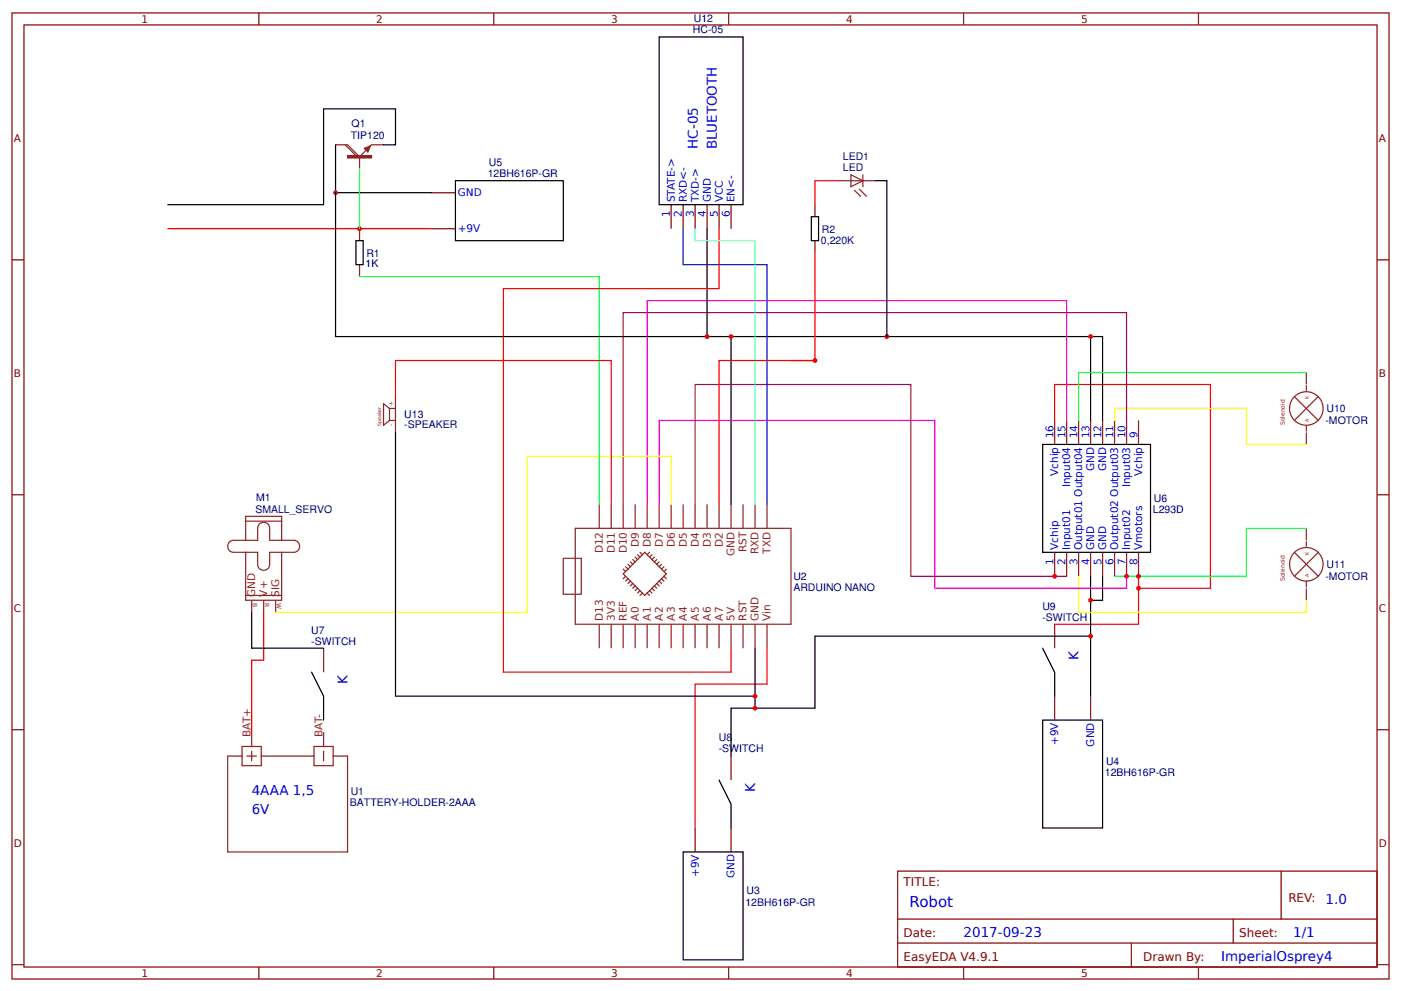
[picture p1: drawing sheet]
<svg xmlns="http://www.w3.org/2000/svg" width="312mm" height="221mm" viewBox="0 0 312 221" stroke-linecap="round" stroke-linejoin="round" font-family="sans-serif">
<g fill="none" stroke="#800" stroke-width=".27">
<path d="M2.7 2.9h306.4v214.9h-306.4zM5.3 5.5h301.1v209.7h-301.1zM57.6 2.9v2.6M109.9 2.9v2.6M162.2 2.9v2.6M214.4 2.9v2.6M266.7 2.9v2.6M2.7 57.8h2.6M96 50.9h5.3M96 42.9h5.3M306.4 57.8h2.7M234.7 93.6v5.3"/>
<path d="M237.4 93.6v5.3M240 93.6v5.3M242.7 93.6v5.3M245.4 93.6v5.3M248 93.6v5.3M250.7 93.6v5.3M253.4 93.6v5.3M2.7 110.1h2.6M306.4 110.1h2.7M234.7 122.9v5.3M234.7 138.9v5.3M237.4 122.9v5.3"/>
<path d="M240 122.9v5.3M242.7 122.9v5.3M245.4 122.9v5.3M248 122.9v5.3M250.7 122.9v5.3M253.4 122.9v5.3M72 144.2v5.4M234.7 154.9v5.3M242.7 154.9v5.3M2.7 162.4h2.6M162.7 168.2v5.4M306.4 162.4h2.7"/>
<path d="M154.7 184.2v5.4M162.7 184.2v5.4M199.8 193.8h106.6v21.4h-106.6zM285.1 193.8v10.7M2.7 214.6h2.6M57.6 215.2v2.6M109.9 215.2v2.6M162.2 215.2v2.6M199.8 204.5h106.6M199.8 209.8h106.6M214.4 215.2v2.6M251.8 209.8v5.4"/>
<path d="M266.7 215.2v2.6M274.4 204.5v5.3M306.4 214.6h2.7"/>
</g>
<g fill="none" stroke="#8d2323" stroke-width=".27">
<path d="M54.7 116h8M128 117.6h48v21.3h-48zM133.3 112.2v5.4M136 112.2v5.4M138.7 112.2v5.4M141.4 112.2v5.4M144 112.2v5.4M146.7 112.2v5.4M149.4 112.2v5.4M152 112.2v5.4M154.7 112.2v5.4M157.4 112.2v5.4"/>
<path d="M160 112.2v5.4M162.7 112.2v5.4M165.4 112.2v5.4M168 112.2v5.4M170.7 112.2v5.4M51 120.6l.4-.3 .6-.1h5.3v-2.6a1.33 1.33 0 0 1 1.4-1.4 1.33 1.33 0 0 1 1.3 1.4v2.6h5.3a1.33 1.33 0 0 1 1.4 1.4 1.33 1.33 0 0 1-1.4 1.3h-5.3v2.7a1.33 1.33 0 0 1-1.3 1.3 1.33 1.33 0 0 1-1.4-1.3v-2.7h-5.3a1.35 1.35 0 0 1-1.2-.8 1.35 1.35 0 0 1 .2-1.5zM54.7 120.2v-5.3h8v5.3M54.7 122.9v10.7h8v-10.7M54.7 132.5h8M56 133.6v2.6M58.7 133.6v2.6M61.3 133.6v2.6"/>
<path d="M125.3 124.2h4v8h-4zM133.3 138.9v5.3M136 138.9v5.3M138.7 138.9v5.3M138.7 126.6l.5 .6M139.2 128.2l-.5 .6M139.2 126.1l.6 .5M139.8 128.8l-.6 .5M139.8 125.6l.5 .5M140.3 129.3l-.5 .5M140.3 125l.5 .6M140.8 129.8l-.5 .6"/>
<path d="M140.8 124.5l.6 .5M141.4 138.9v5.3M141.4 130.4l-.6 .5M141.4 124l.5 .5M141.9 130.9l-3.2-3.2 4.8-4.8 4.8 4.8-4.8 4.8-1.1-1.1M141.9 130.9l.5 .5M141.9 130.9l-.5 .5M141.9 123.4l.5 .6M142.4 131.4l-.5 .6M142.4 122.9l.6 .5M143 132l-.6 .5M144 138.9v5.3"/>
<path d="M144 132l.6 .5M144.6 122.9l-.6 .5M144.6 131.4l.5 .6M145.1 123.4l-.5 .6M145.1 130.9l.5 .5M145.6 124l-.5 .5M145.6 130.4l.6 .5M146.2 124.5l-.6 .5M146.2 129.8l.5 .6M146.7 138.9v5.3M146.7 125l-.5 .6M146.7 129.3l.5 .5"/>
<path d="M147.2 125.6l-.5 .5M147.2 128.8l.6 .5M147.8 126.1l-.6 .5M147.8 128.2l.5 .6M148.3 126.6l-.5 .6M149.4 138.9v5.3M152 138.9v5.3M154.7 138.9v5.3M157.4 138.9v5.3M160 138.9v5.3M162.7 138.9v5.3M165.4 138.9v5.3"/>
<path d="M168 138.9v5.3M170.7 138.9v5.3M53.9 168.2h-3.2v21.4h26.6v-21.4h-3.2M53.9 166.1h4.2v4.3h-4.2zM54.9 168.2h2.2M56 162.9v3.2M56 167.2v2.1M58.1 168.2h11.8M69.9 166.1h4.2v4.3h-4.2zM72 162.9v3.2M72 167.2v2.1"/>
</g>
<path d="M234.7 93.6v-8h34.7v45.3h-16M58.7 136.2v10.7h-2.7v16M253.4 128.2v10.7h-18.7M170.7 144.2v8h-16v32" fill="none" stroke="#f00" stroke-width=".27"/>
<path d="M101.3 40.2h24v13.4h-24zM232 98.9h24v24h-24zM69.3 149.6l2.7 5.3v5.3M168 144.2v13.4h-5.3v10.6M232 144.2l2.7 5.4v5.3M160 173.6l2.7 5.3v5.3M232 160.2h13.4v24h-13.4zM152 189.6h13.4v24h-13.4z" fill="none" stroke="#000" stroke-width=".27"/>
<circle cx="253.4" cy="130.9" r=".53" fill="#c00"/>
<path d="M242.7 74.9h2.7v18.7M242.7 93.6v-18.7h-80v37.3" fill="none" stroke="#000" stroke-width=".27"/>
<circle cx="242.7" cy="74.9" r=".53" fill="#c00"/>
<g fill="none" stroke="#8d2323" stroke-width=".27">
<path d="M288 88.2l5.4 5.4M290.7 82.9v2.7M290.7 85.8v1.1M290.7 94.6v1.4M290.7 96.2v2.7M293.4 88.2l-5.4 5.4M290.7 117.6v2.6M288 122.9l5.4 5.3M290.7 120.5v1.1M290.7 129.3v1.3M290.7 130.9v2.7M293.4 122.9l-5.4 5.3"/>
<circle cx="290.7" cy="90.9" r="3.7"/>
<circle cx="290.7" cy="125.6" r="3.7"/>
</g>
<path d="M242.7 128.2v26.7M245.4 128.2v5.4h-2.7" fill="none" stroke="#000" stroke-width=".27"/>
<circle cx="242.7" cy="133.6" r=".53" fill="#c00"/>
<path d="M290.7 82.9h-50.7v10.7M290.7 117.6h-13.3v10.6h-29.4" fill="none" stroke="#0f0" stroke-width=".27"/>
<g fill="#c00">
<circle cx="253.4" cy="128.2" r=".53"/>
<circle cx="250.7" cy="128.2" r=".53"/>
</g>
<path d="M248 93.6v-2.7h29.4v8h13.3M240 128.2v8h50.7v-2.6" fill="none" stroke="#ff0" stroke-width=".27"/>
<path d="M242.7 141.6h-61.3v16h-13.4" fill="none" stroke="#000" stroke-width=".27"/>
<g fill="#c00">
<circle cx="168" cy="157.6" r=".53"/>
<circle cx="242.7" cy="141.6" r=".53"/>
</g>
<path d="M237.4 93.6v-26.7h-93.4v45.3M146.7 112.2v-18.6h61.3v37.3h42.7v-2.7" fill="none" stroke="#f0f" stroke-width=".27"/>
<path d="M250.7 93.6v-24h-112v42.6M154.7 112.2v-26.6h48v42.6h34.7" fill="none" stroke="#906" stroke-width=".27"/>
<circle cx="234.7" cy="128.2" r=".53" fill="#c00"/>
<path d="M149.4 112.2v-10.6h-32.1v34.6h-56" fill="none" stroke="#ff0" stroke-width=".27"/>
<path d="M74.7 32.2v10.7h21.3M85.3 32.2h2.7v-8h-16v21.4h-34.7M79.2 53.6h1.6v5.3h-1.6zM56 136.2v8h16" fill="none" stroke="#000" stroke-width=".27"/>
<path d="M74.7 32.2h2.6l2.7 2.7M76.8 32.2l2.7 2.7M80 34.9v2.7M81.1 33l1.3-.5-.5 1.3zM82.1 32.8l-2.1 2.1M82.1 32.8l-.8 .2 .6 .6M82.1 32.8l-.2 .5-.3-.3M82.4 32.5l-.3 .3M85.3 32.2h-2.6l-.3 .3" fill="none" stroke="#8d2323" stroke-width=".27"/>
<path d="M77.3 34.6h5.4v.6h-5.4z" fill="#8d2323" stroke="#8d2323" stroke-width=".27"/>
<path d="M37.3 50.9h58.7" fill="none" stroke="#f00" stroke-width=".27"/>
<path d="M80 50.9v2.7M80 58.9v2.7" fill="none" stroke="#800" stroke-width=".27"/>
<path d="M80 61.6h53.3v50.6" fill="none" stroke="#0f0" stroke-width=".27"/>
<circle cx="80" cy="50.9" r=".53" fill="#c00"/>
<path d="M80 37.6v13.3" fill="none" stroke="#0f0" stroke-width=".27"/>
<path d="M149.4 45.6v5.3M152 45.6v5.3M154.7 45.6v5.3M157.4 45.6v5.3M160 45.6v5.3M162.7 45.6v5.3" fill="none" stroke="#800" stroke-width=".27"/>
<path d="M146.7 8.2h18.7v37.4h-18.7zM157.4 50.9v24" fill="none" stroke="#000" stroke-width=".27"/>
<path d="M160 50.9v13.3h-48v85.4h50.7v-5.4" fill="none" stroke="#f00" stroke-width=".27"/>
<path d="M152 50.9v8h18.7v53.3" fill="none" stroke="#009" stroke-width=".27"/>
<path d="M154.7 50.9v2.7h13.3v58.6" fill="none" stroke="#0ff" stroke-width=".27"/>
<circle cx="74.7" cy="42.9" r=".53" fill="#c00"/>
<path d="M74.7 42.9v32h88" fill="none" stroke="#000" stroke-width=".27"/>
<g fill="#c00">
<circle cx="162.7" cy="74.9" r=".53"/>
<circle cx="157.4" cy="74.9" r=".53"/>
</g>
<path d="M86.7 93.6h1.3M86.7 90.9h1.3M86.7 90.9v2.7M86.7 90.9l-1.4-1.1v4.8l1.4-1M88 88.2v8" fill="none" stroke="#8d2323" stroke-width=".27"/>
<path d="M88 96.2v58.7h80" fill="none" stroke="#000" stroke-width=".27"/>
<circle cx="168" cy="154.9" r=".53" fill="#c00"/>
<path d="M181.4 56.2v24M88 88.2v-8h48v32M176 80.2h5.4h-21.4v32" fill="none" stroke="#f00" stroke-width=".27"/>
<path d="M181.4 45.6v2.6M181.4 53.6v2.6" fill="none" stroke="#800" stroke-width=".27"/>
<path d="M180.6 48.2h1.6v5.4h-1.6z" fill="none" stroke="#000" stroke-width=".27"/>
<g fill="#c00">
<circle cx="181.4" cy="80.2" r=".53"/>
<circle cx="197.4" cy="74.9" r=".53"/>
</g>
<path d="M194.7 40.2h2.7v34.7" fill="none" stroke="#000" stroke-width=".27"/>
<path d="M189.4 38.9l2.6 1.3-2.6 1.4zM192 38.9v2.7M186.7 40.2h8M190.2 42.4l1.3 1.3M191.2 42.1l1.6 1.6" fill="none" stroke="#8d2323" stroke-width=".27"/>
<path d="M186.7 40.2h-5.3v5.4" fill="none" stroke="#f00" stroke-width=".27"/>
<text font-size="3.3" fill="#00f" x="202.4" y="201.8">Robot</text>
<g font-size="3" fill="#00f">
<text x="155.3" y="33.1" transform="rotate(-90 155.3 33.1)">HC-05</text>
<text x="159.5" y="33.1" transform="rotate(-90 159.5 33.1)">BLUETOOTH</text>
<text x="240" y="146.9" transform="rotate(-90 240 146.9)">K</text>
<text x="77.3" y="152.2" transform="rotate(-90 77.3 152.2)">K</text>
<text x="56" y="176.9">4AAA 1,5</text>
<text x="168" y="176.2" transform="rotate(-90 168 176.2)">K</text>
<text x="56" y="181.2">6V</text>
<text x="295" y="201">1.0</text>
<text x="214.4" y="208.5">2017-09-23</text>
<text x="287.8" y="208.5">1/1</text>
<text x="271.8" y="213.8">ImperialOsprey4</text>
</g>
<g font-size="2.7" fill="#800">
<text x="201.1" y="197">TITLE:</text>
<text x="286.7" y="200.8">REV:</text>
<text x="201.1" y="208.5">Date:</text>
<text x="275.8" y="208.5">Sheet:</text>
<text x="201.1" y="213.8">EasyEDA V4.9.1</text>
<text x="254.4" y="213.8">Drawn By:</text>
</g>
<g font-size="2.3" fill="#800">
<text x="31.5" y="5.1">1</text>
<text x="83.7" y="5.1">2</text>
<text x="136" y="5.1">3</text>
<text x="188.3" y="5.1">4</text>
<text x="240.6" y="5.1">5</text>
<text x="3.1" y="31.7">A</text>
<text x="306.8" y="31.7">A</text>
<text x="3.1" y="84">B</text>
<text x="306.8" y="84">B</text>
<text x="3.1" y="136.2">C</text>
<text x="306.8" y="136.2">C</text>
<text x="3.1" y="188.5">D</text>
<text x="306.8" y="188.5">D</text>
<text x="31.5" y="217.4">1</text>
<text x="83.7" y="217.4">2</text>
<text x="136" y="217.4">3</text>
<text x="188.3" y="217.4">4</text>
<text x="240.6" y="217.4">5</text>
</g>
<g font-size="2.3" fill="#000080">
<text x="154.4" y="5">U12</text>
<text x="154.2" y="7.4">HC-05</text>
<text x="78.2" y="28.3">Q1</text>
<text x="78.1" y="30.9">TIP120</text>
<text x="187.6" y="35.7">LED1</text>
<text x="108.5" y="39.4">12BH616P-GR</text>
<text x="108.8" y="36.9">U5</text>
<text x="187.6" y="38.1">LED</text>
<text x="182.9" y="51.7">R2</text>
<text x="81.3" y="59.5">1K</text>
<text x="81.5" y="57.1">R1</text>
<text x="182.7" y="54.2">0,220K</text>
<text x="90" y="95.3">-SPEAKER</text>
<text x="90" y="93.1">U13</text>
<text x="295" y="94.3">-MOTOR</text>
<text x="295.2" y="91.7">U10</text>
<text x="57" y="111.6">M1</text>
<text x="256.8" y="111.8">U6</text>
<text x="56.8" y="114.1">SMALL_SERVO</text>
<text x="256.6" y="114.2">L293D</text>
<text x="176.6" y="131.5">ARDUINO NANO</text>
<text x="176.6" y="129.1">U2</text>
<text x="295" y="128.9">-MOTOR</text>
<text x="295.2" y="126.4">U11</text>
<text x="232" y="135.6">U9</text>
<text x="69.3" y="143.4">-SWITCH</text>
<text x="69.3" y="141">U7</text>
<text x="232" y="138.1">-SWITCH</text>
<text x="160" y="167.4">-SWITCH</text>
<text x="160" y="165">U8</text>
<text x="245.9" y="172.7">12BH616P-GR</text>
<text x="246.1" y="170.1">U4</text>
<text x="77.9" y="179.3">BATTERY-HOLDER-2AAA</text>
<text x="78" y="176.8">U1</text>
<text x="165.9" y="201.6">12BH616P-GR</text>
<text x="166.1" y="199">U3</text>
</g>
<g font-size="2.3" fill="#00f">
<text x="101.9" y="43.7">GND</text>
<text x="150.2" y="45" transform="rotate(-90 150.2 45)">STATE-&gt;</text>
<text x="152.8" y="45" transform="rotate(-90 152.8 45)">RXD&lt;-</text>
<text x="155.5" y="45" transform="rotate(-90 155.5 45)">TXD-&gt;</text>
<text x="158.2" y="45" transform="rotate(-90 158.2 45)">GND</text>
<text x="160.8" y="45" transform="rotate(-90 160.8 45)">VCC</text>
<text x="163.5" y="45" transform="rotate(-90 163.5 45)">EN&lt;-</text>
<text x="101.9" y="51.7">+9V</text>
<text x="149.1" y="48.4" transform="rotate(-90 149.1 48.4)">1</text>
<text x="151.8" y="48.4" transform="rotate(-90 151.8 48.4)">2</text>
<text x="154.4" y="48.4" transform="rotate(-90 154.4 48.4)">3</text>
<text x="157.1" y="48.4" transform="rotate(-90 157.1 48.4)">4</text>
<text x="159.8" y="48.4" transform="rotate(-90 159.8 48.4)">5</text>
<text x="162.4" y="48.4" transform="rotate(-90 162.4 48.4)">6</text>
<text x="234.4" y="97.6" transform="rotate(-90 234.4 97.6)">16</text>
<text x="237.1" y="97.6" transform="rotate(-90 237.1 97.6)">15</text>
<text x="239.8" y="97.6" transform="rotate(-90 239.8 97.6)">14</text>
<text x="242.4" y="97.6" transform="rotate(-90 242.4 97.6)">13</text>
<text x="245.1" y="97.6" transform="rotate(-90 245.1 97.6)">12</text>
<text x="247.8" y="97.6" transform="rotate(-90 247.8 97.6)">11</text>
<text x="250.4" y="97.6" transform="rotate(-90 250.4 97.6)">10</text>
<text x="253.1" y="97.6" transform="rotate(-90 253.1 97.6)">9</text>
<text x="235.5" y="105.9" transform="rotate(-90 235.5 105.9)">Vchip</text>
<text x="243.5" y="104.8" transform="rotate(-90 243.5 104.8)">GND</text>
<text x="246.2" y="104.8" transform="rotate(-90 246.2 104.8)">GND</text>
<text x="254.2" y="105.9" transform="rotate(-90 254.2 105.9)">Vchip</text>
<text x="238.2" y="108.4" transform="rotate(-90 238.2 108.4)">Input04</text>
<text x="251.5" y="108.4" transform="rotate(-90 251.5 108.4)">Input03</text>
<text x="234.4" y="125.7" transform="rotate(-90 234.4 125.7)">1</text>
<text x="235.5" y="122.4" transform="rotate(-90 235.5 122.4)">Vchip</text>
<text x="237.1" y="125.7" transform="rotate(-90 237.1 125.7)">2</text>
<text x="238.2" y="122.4" transform="rotate(-90 238.2 122.4)">Input01</text>
<text x="239.8" y="125.7" transform="rotate(-90 239.8 125.7)">3</text>
<text x="240.8" y="122.4" transform="rotate(-90 240.8 122.4)">Output01 Output04</text>
<text x="242.4" y="125.7" transform="rotate(-90 242.4 125.7)">4</text>
<text x="243.5" y="122.4" transform="rotate(-90 243.5 122.4)">GND</text>
<text x="245.1" y="125.7" transform="rotate(-90 245.1 125.7)">5</text>
<text x="246.2" y="122.4" transform="rotate(-90 246.2 122.4)">GND</text>
<text x="247.8" y="125.7" transform="rotate(-90 247.8 125.7)">6</text>
<text x="248.8" y="122.4" transform="rotate(-90 248.8 122.4)">Output02 Output03</text>
<text x="250.4" y="125.7" transform="rotate(-90 250.4 125.7)">7</text>
<text x="251.5" y="122.4" transform="rotate(-90 251.5 122.4)">Input02</text>
<text x="253.1" y="125.7" transform="rotate(-90 253.1 125.7)">8</text>
<text x="254.2" y="122.4" transform="rotate(-90 254.2 122.4)">Vmotors</text>
<text x="235.5" y="165.8" transform="rotate(-90 235.5 165.8)">+9V</text>
<text x="243.5" y="166.1" transform="rotate(-90 243.5 166.1)">GND</text>
<text x="155.5" y="195.1" transform="rotate(-90 155.5 195.1)">+9V</text>
<text x="163.5" y="195.5" transform="rotate(-90 163.5 195.5)">GND</text>
</g>
<g font-size="2.3" fill="#8d2323">
<text x="134.2" y="123.1" transform="rotate(-90 134.2 123.1)">D12</text>
<text x="136.8" y="123.1" transform="rotate(-90 136.8 123.1)">D11</text>
<text x="139.5" y="123.1" transform="rotate(-90 139.5 123.1)">D10</text>
<text x="142.2" y="121.6" transform="rotate(-90 142.2 121.6)">D9</text>
<text x="144.8" y="121.6" transform="rotate(-90 144.8 121.6)">D8</text>
<text x="147.5" y="121.6" transform="rotate(-90 147.5 121.6)">D7</text>
<text x="150.2" y="121.6" transform="rotate(-90 150.2 121.6)">D6</text>
<text x="152.8" y="121.6" transform="rotate(-90 152.8 121.6)">D5</text>
<text x="155.5" y="121.6" transform="rotate(-90 155.5 121.6)">D4</text>
<text x="158.2" y="121.6" transform="rotate(-90 158.2 121.6)">D3</text>
<text x="160.8" y="121.6" transform="rotate(-90 160.8 121.6)">D2</text>
<text x="163.5" y="123.7" transform="rotate(-90 163.5 123.7)">GND</text>
<text x="166.2" y="122.9" transform="rotate(-90 166.2 122.9)">RST</text>
<text x="168.8" y="123.4" transform="rotate(-90 168.8 123.4)">RXD</text>
<text x="171.5" y="123.2" transform="rotate(-90 171.5 123.2)">TXD</text>
<text x="56.8" y="132.8" transform="rotate(-90 56.8 132.8)">GND</text>
<text x="59.5" y="132.8" transform="rotate(-90 59.5 132.8)">V+</text>
<text x="62.1" y="132.8" transform="rotate(-90 62.1 132.8)">SIG</text>
<text x="134.2" y="138.1" transform="rotate(-90 134.2 138.1)">D13</text>
<text x="136.8" y="138.1" transform="rotate(-90 136.8 138.1)">3V3</text>
<text x="139.5" y="138.1" transform="rotate(-90 139.5 138.1)">REF</text>
<text x="142.2" y="138.1" transform="rotate(-90 142.2 138.1)">A0</text>
<text x="144.8" y="138.1" transform="rotate(-90 144.8 138.1)">A1</text>
<text x="147.5" y="138.1" transform="rotate(-90 147.5 138.1)">A2</text>
<text x="150.2" y="138.1" transform="rotate(-90 150.2 138.1)">A3</text>
<text x="152.8" y="138.1" transform="rotate(-90 152.8 138.1)">A4</text>
<text x="155.5" y="138.1" transform="rotate(-90 155.5 138.1)">A5</text>
<text x="158.2" y="138.1" transform="rotate(-90 158.2 138.1)">A6</text>
<text x="160.8" y="138.1" transform="rotate(-90 160.8 138.1)">A7</text>
<text x="163.5" y="138.1" transform="rotate(-90 163.5 138.1)">5V</text>
<text x="166.2" y="138.1" transform="rotate(-90 166.2 138.1)">RST</text>
<text x="168.8" y="138.1" transform="rotate(-90 168.8 138.1)">GND</text>
<text x="171.5" y="138.1" transform="rotate(-90 171.5 138.1)">Vin</text>
<text x="55.7" y="164" transform="rotate(-90 55.7 164)">BAT+</text>
<text x="71.7" y="164" transform="rotate(-90 71.7 164)">BAT-</text>
</g>
<g font-size="1.3" fill="#8d2323">
<text x="87.5" y="94.9" transform="rotate(-90 87.5 94.9)">-</text>
<text x="87.5" y="90.4" transform="rotate(-90 87.5 90.4)">+</text>
<text x="285.9" y="94.6" transform="rotate(-90 285.9 94.6)">Solenoid</text>
<text x="285.9" y="129.3" transform="rotate(-90 285.9 129.3)">Solenoid</text>
<text x="56.3" y="134.1" transform="rotate(90 56.3 134.1)">B</text>
<text x="58.9" y="134.1" transform="rotate(90 58.9 134.1)">R</text>
<text x="61.6" y="134.1" transform="rotate(90 61.6 134.1)">W</text>
</g>
<g font-size="1.1" fill="#8d2323">
<text x="291.2" y="88.8" transform="rotate(-90 291.2 88.8)">K</text>
<text x="84.8" y="94.9" transform="rotate(-90 84.8 94.9)">Speaker</text>
<text x="291.2" y="93.8" transform="rotate(-90 291.2 93.8)">A</text>
<text x="291.2" y="123.4" transform="rotate(-90 291.2 123.4)">K</text>
<text x="291.2" y="128.5" transform="rotate(-90 291.2 128.5)">A</text>
</g>
</svg>
